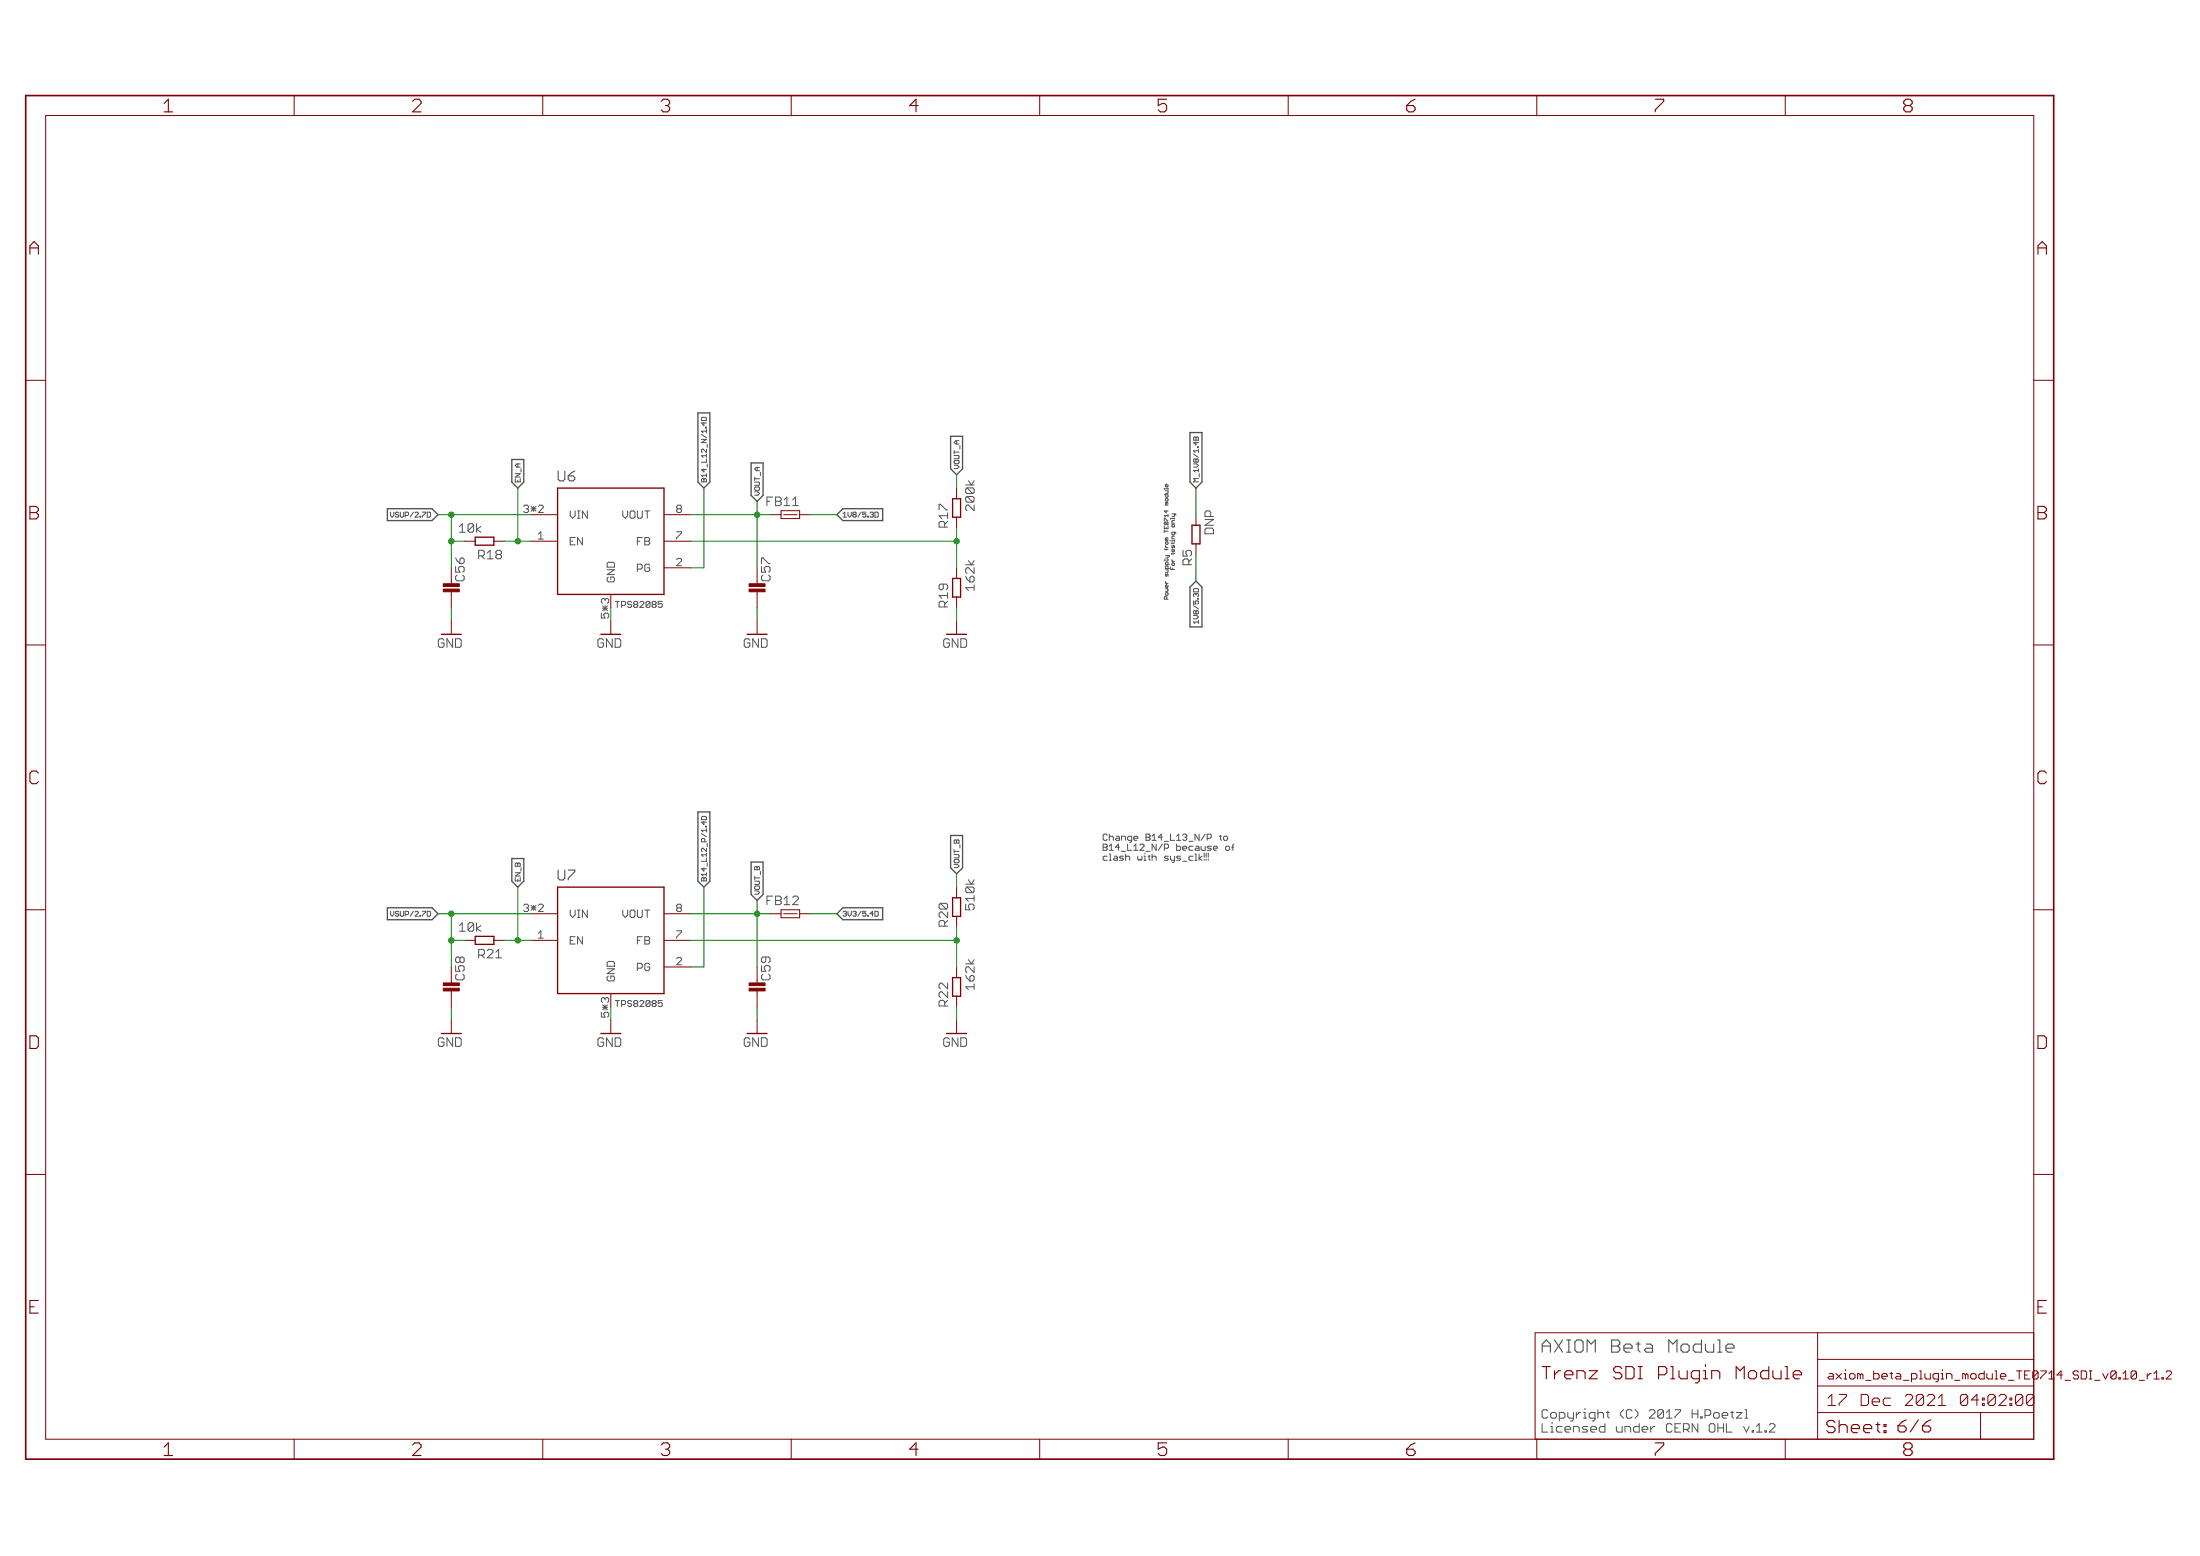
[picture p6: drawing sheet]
<svg xmlns="http://www.w3.org/2000/svg" width="420mm" height="297mm" viewBox="0 0 420 297" stroke-linecap="round" stroke-linejoin="round" font-family="sans-serif">
<path d="M106.6 89.9v1.6l.3 .3h.6l.4-.3M106.6 166.1v1.6l.3 .3h.6l.4-.3M294.5 257h1.6M295.3 255.8l-.8 .8v1.5" fill="none" stroke="#505050" stroke-width=".21"/>
<g fill="none" stroke="#505050" stroke-width=".19">
<path d="M134 79.8l.1-.1h.6l.2 .1v.5h-.9zM74.6 97.8v.6l.3 .3 .3-.3v-.6M76.2 97.9l-.2-.1h-.3l-.2 .3 .2 .1h.3l.2 .4-.2 .1h-.3l-.2-.1M98.4 91.4v.6h1v-.6M98.4 90.4h1l-1 .7h1M98.9 88.6v.6M98.9 91.7v.3M99.4 88.6h-.7l-.3 .3 .3 .3h.7M99.5 89.5v.6M100 96.7l.2-.3h.5l.2 .3v.2l-.2 .2M100.5 97.1h.2M100.7 97.1l.2 .3v.2l-.2 .2h-.5l-.2-.2"/>
<path d="M101.4 97.1h1M101.4 96.7l1 .9M102.4 96.7l-1 .9M108.9 97.5v1l.5 .4 .4-.4v-1M118.9 97.5v1l.5 .4 .5-.4M129.5 97.1l-.3-.2v-.2l.3-.3h.4l.3 .3v.2l-.3 .2M129.5 97.1l-.3 .3v.2l.3 .2h.4l.3-.2v-.2l-.3-.3M129.5 97.1h.4M134 91.5l.1-.1 .3 .1 .3-.1 .2 .1v.5h-.9zM134 83.9h.9l-.9 .6h.9M134 82.9l.9 .7M134.4 80.6v.6l-.4-.4h.9"/>
<path d="M134.4 89.5v.6l-.4-.5h.9M134.4 91.5v.5M134.7 81.5h.2v.2h-.2zM134.9 87.6v.6h-.9M134.9 85.7v.7l-.6-.7-.3 .2v.3l.1 .2M134.9 82v.6M134.9 86.7v.6M134.9 90.4v.7M134.9 90.7h-.9l.3 .4M134.9 87h-.9l.3 .3M134.9 82.3h-.9l.3 .3M135.1 84.8v.6"/>
<path d="M135.1 88.6v.6M144.1 93.9h.7l.3 .3-.3 .3h-.7M144.1 91.1v.6M144.1 92h.8l.2 .2v.3l-.2 .1h-.8M144.1 91.4h1M144.3 93h.6l.2 .1v.3l-.2 .2h-.6l-.2-.2v-.3zM144.6 89.2v.7M145.1 89.2h-.7l-.3 .3 .3 .4h.7M145.2 90.1v.7M146.5 95.7h.5M147.6 94.9h-1.1v1.6M161 98.1l.3-.3v.9"/>
<path d="M161 98.7h.6M161.9 97.8v.6l.4 .3 .3-.3M179.3 97.3v-1h.3l1.1 1M180.4 99.8l-.3-.3h-.5l-.3 .3v.8h1.7M181 98.4h-1.7l.6 .6M182.2 88.8h.6l.4 .3-.4 .4h-.6M182.2 86v.6M182.2 87h.8l.2 .1v.3l-.2 .2h-.8M182.2 86.3h1M182.4 87.9h.6l.2 .1v.3l-.2 .2h-.6l-.2-.2v-.3zM182.7 84.1v.7M183.2 84.1h-.7l-.3 .4 .3 .3h.7"/>
<path d="M183.3 85.1v.6M184.4 95l.3-.2 1.1 1.1h-1.1l-.3-.3zM184.4 92.6h1.6M184.7 93.1l1.1 1.1h-1.1l-.3-.2v-.6zM184.7 97.5l-.3-.3v-.5l.3-.3h.3l1 1.1M184.7 94.8h1.1M184.7 93.1h1.1M185 91.8l.5 .8M222.4 99.4v-.5l.7 .5M222.4 94.4h.7l-.1 .5-.4-.1v-.4M222.5 99.7l-.1 .1 .1 .4h.5M222.5 99.7h.5l.1 .1-.1 .4"/>
<path d="M222.5 99.7l.5 .5M222.6 93.7h.5l-.1 .5h-.4M222.6 95.3l.4-.1 .1 .3-.4 .2zM222.7 96.2l-.1 .2h.5M222.7 97.4v.5l-.3-.3h.7M222.7 96.2h.4M223.1 93.3h-.7v.1M223.1 92.6l-.1 .3-.4-.1v-.2l.2-.2v.5M223.1 93.2v.2M223.1 98.2v.5M223.1 98.4h-.7l.2 .3M223.1 95.9h-.4l-.1 .2 .1 .1"/>
<path d="M224.3 99h-.7v.1M227.9 88.6h.7l.3 .3-.3 .3h-.7M227.9 83.6l.2-.2 .3 .2 .3-.2 .2 .2v.4h-1zM227.9 86.7l1 .6M228.4 87.8l.2-.2 .3 .2v.3l-.2 .1-.3-.1M228.4 87.8l-.2-.2-.3 .2v.3l.2 .1 .3-.1M228.4 83.6v.4M228.4 84.3v.7l-.5-.5h1M228.4 87.8v.3M228.7 85.3h.2v.1h-.2zM228.9 91.4h-1l.3 .3-.3 .3h1M228.9 85.7v.7"/>
<path d="M228.9 89.5v.6M228.9 89.8h-1l.3 .3M228.9 86.1h-1l.3 .3M229 90.4v.7M230.1 99.2h1.7l-1.7 1.1h1.7M231.2 97.8l-.3-.3h-.5l-.3 .3v.8h1.7M87 108.1v1.1h.8l-.2-.5v-.3l.2-.3M87 106.5l.3 .6 .5 .5M87.3 109.8l-.3 .2v.6l.3 .3h1.1M87.8 100.5l.5-.5v1.6M87.8 101.6h1M91.4 106.1h.8l.3-.2v-.6l-.3-.2h-.8v1.6"/>
<path d="M92 106.1l.5 .6M102.8 102.9h1M102.8 102l.5-.5v1.4M108.9 103.3h.5M109.8 102.6h-.9v1.4h.9M114.9 117.1v.9h.6l-.2-.7 .2-.2h.5M115.1 115.7l.9 .9M115.1 116.1h.9M115.5 114.5l-.2-.3h-.2l-.2 .3v.4l.2 .3M115.5 114.5v.2M115.5 115.7v.9M116 108.8h1.3l-1.3 .9h1.3"/>
<path d="M116 115.7l-.9 .9M116 114.2h-.2l-.3 .3M116.2 110.2l-.2 .2v.4l.2 .3h.9l.2-.3v-.4l-.2-.2h-.5v.4M116.2 107.3h.9l.2 .3v.7h-1.3v-.7zM118.7 114.8h.6M118.7 115.6h.6M121.7 108.6h.7l.3-.2v-.5l-.3-.2h-.7v1.4M121.7 103.3h.5M122.7 102.6h-1v1.4M129.2 106.8l.3-.2h.4l.3 .2v.3l-1 .9h1M129.2 101.5h1v.2l-1 1v.2M145.4 108.1v1.1h.8l-.2-.5v-.3l.2-.3"/>
<path d="M145.4 107.6v-1.1h.3l1.1 1.1M145.7 109.8l-.3 .2v.6l.3 .3h1.1M180.1 114.8h-.5l-.3 .2v.9h1.7M180.7 111.5h-1.1l-.3 .3v.5l.3 .3h.3l.2-.3M181 113.7h-1.7l.6 .5M184.4 110l.3 .6 .5 .5M184.4 107.8h1.6M184.7 109.5l-.3-.3v-.6l.3-.2h.3l1 1.1M185 107l.5 .8M186 112.2h-1.6l.6 .5M222.4 100.4v.5h.7v-.5M222.4 101.2v.5"/>
<path d="M222.4 104.8l.7 .1M222.4 101.4h.7M222.6 109.5l.1 .5 .1-.4 .2-.1 .1 .1v.4M222.6 103.5l.4-.1 .1 .4-.4 .1zM222.6 108.8h.5v.4l-.5 .1M222.6 113.3l.4-.2 .1 .4-.4 .1zM222.6 112.4h.4l.1 .1-.1 .4h-.4M222.6 104.2l.2 .3M222.6 111l.2 .4M222.6 111.4h.5M222.6 106h.6l.1 .3M222.6 104.5h.5"/>
<path d="M222.7 102.9l-.1 .3h.5M222.7 100.7v.2M222.7 104.8v.2M222.7 102.9h.4M222.8 114.4v-.4l-.3-.1-.1 .5h.7M223.1 106.9h-.7v.1M223.1 111.8l-.1 .3h-.3l-.1-.3 .2-.1v.4M223.1 106l-.1 .5h-.4M223.1 106.8v.2M223.1 107.8l-.1-.5-.4 .1v.4h.7M223.1 108.5l-.1-.5-.4 .2v.3h.7M223.1 102.7h-.4l-.1 .1 .1 .1"/>
<path d="M223.4 103.2h.2M223.6 108.2v.5h.7M223.7 105.7h.5M223.7 103.7h.5M225.9 105.1v1.1h.9l-.3-.9 .3-.2h.5M227 107l-.2-.3h-.6l-.3 .3v.8h1.7M227.9 114.7v.6h.5l-.2-.3 .2-.3h.3l.2 .2v.3l-.2 .1M227.9 117.5h.7l.3 .3-.3 .3h-.7M227.9 115.6l1 .6M228.1 112.4h.6l.2 .1v.5h-1v-.5zM228.4 113.5l.2-.2 .3 .2v.3l-.2 .1M228.4 116.7l.2-.1 .3 .1-.2 .5-.3-.2"/>
<path d="M228.4 116.7l-.2-.1-.3 .1 .2 .5 .3-.2M228.4 113.5l-.2-.2-.3 .2v.3l.2 .1M228.4 113.5v.1M228.4 116.7v.3M228.7 114.2h.2v.2h-.2zM228.9 118.7h-1l.3 .4M228.9 118.4v.7M231.5 100.8h-1.1l-.3 .3v.8h1.7M84.3 122.7h.5M84.8 122.2l-.3-.3h-.5l-.3 .3v1.1l.3 .3h.5l.3-.3M114.7 122.7h.6M115.3 122.2l-.3-.3h-.5l-.3 .3v1.1l.3 .3h.5l.3-.3"/>
<path d="M142.7 122.7h.5M143.2 122.2l-.3-.3h-.5l-.3 .3v1.1l.3 .3h.5l.3-.3M180.8 122.7h.5M181.3 122.2l-.3-.3h-.5l-.3 .3v1.1l.3 .3h.5l.3-.3M134 159.1l.9 .6M134.1 155.9h.6l.2 .1v.5h-.9v-.5zM134.4 156.8v.6l-.4-.4h.9M134.7 157.7h.2v.2h-.2zM134.9 158.2v.6M134.9 158.5h-.9l.3 .3M211.5 159.4l-.2-.2h-.4l-.2 .2v.8l.2 .2h.4l.2-.2M211.9 159.2v1.2"/>
<path d="M212 159.6l-.1 .2M233.9 159.6h.4l.2 .2v.4l-.2 .2M74.6 174v.6l.3 .3 .3-.3v-.6M76.2 174.1l-.5-.1-.2 .3 .2 .1h.3l.2 .4-.2 .1h-.3l-.2-.1M87.8 176.7l.5-.6v1.7M87.8 177.8h1M98.4 164.9l.2-.2 .3 .2 .3-.2 .2 .2v.5h-1zM98.4 167.5v.7h1v-.7M98.4 166.6h1l-1 .6h1M98.9 164.9v.5M98.9 167.9v.3M99.5 165.7v.6"/>
<path d="M100 172.8l.2-.2h.5l.2 .2v.3l-.2 .2M100.5 173.3h.2M100.7 173.3l.2 .2v.3l-.2 .2h-.5l-.2-.2M101.4 173.3h1M101.4 172.8l1 1M102.4 172.8l-1 1M102.8 178.2l.5-.5v1.4M102.8 179.1h1M108.9 173.7v1l.5 .4 .4-.4v-1M108.9 179.5h.5M109.8 178.8h-.9v1.4h.9M118.9 173.7v1l.5 .4 .5-.4"/>
<path d="M121.7 179.5h.5M122.7 178.8h-1v1.4M129.2 177.7h1v.2l-1 1v.2M129.5 173.3l-.3-.2v-.3l.3-.2h.4l.3 .2v.3l-.3 .2M129.5 173.3l-.3 .2v.3l.3 .2h.4l.3-.2v-.3l-.3-.2M129.5 173.3h.4M134 167.7l.1-.2 .3 .2 .3-.2 .2 .2v.5h-.9zM134.4 165.7v.6l-.4-.5h.9M134.4 167.7v.5M134.6 160.7v-.5l-.2-.1-.4 .1v.5h.9M134.9 161.9v.7l-.6-.7-.3 .2v.3l.1 .2M134.9 162.9v.6"/>
<path d="M134.9 163.8v.6h-.9M134.9 166.6v.6M134.9 166.9h-.9l.3 .3M134.9 163.2h-.9l.3 .3M135.1 161v.6M135.1 164.7v.7M144.1 165.6l.2-.2 .3 .2 .3-.2 .2 .2v.4h-1zM144.1 167.3v.6M144.1 168.2h.8l.2 .2-.2 .4h-.8M144.1 170.1h.7l.3 .3-.3 .3h-.7M144.1 167.6h1M144.3 169.1h.6l.2 .5-.2 .2h-.6l-.2-.2z"/>
<path d="M144.6 165.6v.4M145.2 166.3v.7M146.5 171.9h.5M147.6 171.1h-1.1v1.6M161 174.1l.2-.1h.3l.1 .1-.1 .3M161.3 174.4h.2M161.5 174.4l.1 .2-.1 .3h-.3l-.2-.1M161.9 174v.6l.4 .3 .3-.3M179.6 172.4l1.1 1.1h-1.1l-.3-.2v-.6zM179.6 175.2l-.3-.3v-.5l.3-.3h.3l1.1 1.1M179.6 172.4h1.1M180.1 175.7h-.5l-.3 .3v.8h1.7"/>
<path d="M182.2 160.5l.2-.2 .3 .2 .3-.2 .2 .2v.5h-1zM182.2 162.2v.6M182.2 163.1h.8l.2 .2-.2 .5h-.8M182.2 165h.6l.4 .3-.4 .3h-.6M182.2 162.5h1M182.4 164.1h.6l.2 .4-.2 .2h-.6l-.2-.2zM182.7 160.5v.5M183.3 161.3v.6M184.4 169.6l.3-.3 1.1 1.1h-1.1l-.3-.3zM184.4 172.6v1.1h.8l-.2-.6v-.2l.2-.3M184.4 168.8h1.6M184.7 169.3h1.1"/>
<path d="M185 168l.5 .8M186 171.5h-1.6l.6 .5M210.7 161.1h.6l.2 .3-.2 .3 .2 .4-.2 .2h-.6zM210.7 161.7h.6M211.5 163.4h-.6l-.2 .2v.4l.2 .2h.6M211.9 162.3h.7M211.9 164.2h.3M211.9 163h.1M212.2 161.1l-.3 .4M235.2 161.7h.4M235.6 161.1l-.2 .3v.9M84.3 198.9h.5"/>
<path d="M84.8 198.4l-.3-.3h-.5l-.3 .3v1.1l.3 .2h.5l.3-.2M87 184.3v1.1h.8l-.2-.5v-.3l.2-.3M87.3 186l-.3 .2v.6l.3 .2h1.1M87.8 183l-.2-.3h-.3l-.3 .3v.5l.3 .3h.3l.2-.3M91.4 182.3h.8l.3-.2v-.6l-.3-.3h-.8v1.7M92 182.3l.5 .6M114.7 198.9h.6M114.9 193.2v1h.6l-.2-.7 .2-.3h.5M115.1 191.8l.9 1M115.1 192.3h.9M115.3 198.4l-.3-.3h-.5l-.3 .3v1.1l.3 .2h.5l.3-.2M115.5 190.7l-.2-.3h-.2l-.2 .3v.4l.2 .3"/>
<path d="M115.5 190.7v.2M115.5 191.8v1M116 184.9h1.3l-1.3 1h1.3M116 191.8l-.9 1M116 190.4h-.2l-.3 .3M116.2 183.5h.9l.2 .3v.7h-1.3v-.7zM116.2 186.3l-.2 .3v.4l.2 .3h.9l.2-.3v-.4l-.2-.3h-.5v.5M118.7 191h.6M118.7 191.8h.6M121.7 184.8h.7l.3-.2v-.5l-.3-.2h-.7v1.4M129.2 183l.3-.2h.4l.3 .2v.2l-1 1h1M142.7 198.9h.5"/>
<path d="M143.2 198.4l-.3-.3h-.5l-.3 .3v1.1l.3 .2h.5l.3-.2M145.4 184.3v1.1h.8l-.2-.5v-.3l.2-.3M145.7 186l-.3 .2v.6l.3 .2h1.1M146.8 182.7h-1.1l-.3 .3v.5l.3 .3h.3l.2-.3M179.6 188.8l-.3-.3v-.5l.3-.3h.3l1.1 1.1M179.6 190.4l-.3-.3v-.5l.3-.3h.3l1.1 1.1M180.1 191h-.5l-.3 .2v.8h1.7M180.8 198.9h.5M181.3 198.4l-.3-.3h-.5l-.3 .3v1.1l.3 .2h.5l.3-.2M184.4 186.2l.3 .5 .5 .6M184.4 184h1.6M184.7 185.7l-.3-.3v-.6l.3-.2h.3l1 1.1"/>
<path d="M185 183.2l.5 .8M186 188.4h-1.6l.6 .5M294.5 271.8v1.6h1.1M295.6 269.4l-.3-.3h-.5l-.3 .3v1.1l.3 .2h.5l.3-.2M331.6 269.6h1.1l-1.1 1.1M333.2 269.1h.3v1.6M337.1 273.1h.3v.3h-.3zM337.9 272l.3-.2h.5l.3 .2v.3l-1.1 1.1h1.1"/>
</g>
<g fill="none" stroke="#505050" stroke-width=".25">
<path d="M133.3 78.8h2.3v13.2l-1.2 1.2-1.1-1.2zM83.7 98.3l-1.2-1.2h-8.5v2.3h8.5M97.7 87.7h2.3v4.3l-1.1 1.2-1.2-1.2zM143.4 88.4h2.3v6.2l-1.1 1.1-1.2-1.1zM159.8 98.3l1.2-1.2h7.6v2.3h-7.6zM181.5 83.3h2.3v6.2l-1.1 1.1-1.2-1.1zM227.3 82.6h2.3v9.4l-1.2 1.2-1.1-1.2zM228.4 110.9l1.2 1.2v7.6h-2.3v-7.6zM133.3 155h2.3v13.2l-1.2 1.2-1.1-1.2zM181.5 159.5h2.3v6.2l-1.1 1.1-1.2-1.1zM74 173.3h8.5l1.2 1.1-1.2 1.2h-8.5zM97.7 163.9h2.3v4.3l-1.1 1.2-1.2-1.2z"/>
<path d="M143.4 164.6h2.3v6.2l-1.1 1.1-1.2-1.1zM161 173.3h7.6v2.3h-7.6l-1.2-1.2z"/>
</g>
<g fill="none" stroke="#800000" stroke-width=".21">
<path d="M31.3 19.7l.9-.8v2.5M80 18.9h-.8l-.4 .4M80.4 19.7l-1.6 1.7h1.6M127.5 18.9h-.8l-.4 .4M222.8 18.9h-1.6v1.3l.8-.5h.4l.4 .5v.8l-.4 .4h-.8l-.4-.4M269.5 19.3l-.9 .9M316.1 18.9h1.6v.4l-1.6 1.7v.4M364.8 18.9h-.8l-.4 .4v.4l.4 .5M31.3 21.4h1.7M126.3 21l.4 .4h.8M175.3 20.2h-1.6l1.2-1.3v2.5M268.6 20.2v.8l.4 .4h.9"/>
<path d="M268.6 20.2h1.3M364 20.2l-.4 .4v.4l.4 .4h.8M364 20.2h.8M5.7 47.3h1.6M6.5 46.1l-.8 .8v1.6M389.2 47.3h1.6M390 46.1l-.8 .8v1.6M5.7 97.9h1.2M6.9 96.7h-1.2v2.4h1.2M389.2 97.9h1.2M390.4 96.7h-1.2v2.4h1.2M6.9 147.2h-.8l-.4 .4v1.6l.4 .4h.8"/>
<path d="M390.4 147.2h-.8l-.4 .4v1.6l.4 .4h.8M6.9 197.7h-1.2v2.5h1.2M390.4 197.7h-1.2v2.5h1.2M5.7 249.5h.8M7.3 248.3h-1.6v2.4h1.6M389.2 249.5h.8M390.8 248.3h-1.6v2.4h1.6M31.3 276.2l.9-.8v2.5M31.3 277.9h1.7M80 275.4h-.8l-.4 .4M80.4 276.2l-1.6 1.7h1.6M126.3 277.5l.4 .4h.8"/>
<path d="M127.5 275.4h-.8l-.4 .4M175.3 276.6h-1.6l1.2-1.2v2.5M222.8 275.4h-1.6v1.2l.8-.4h.4l.4 .4v.9l-.4 .4h-.8l-.4-.4M268.6 276.6v.9l.4 .4h.9M268.6 276.6h1.3M269.5 275.8l-.9 .8M294.5 260.9h1.6M316.1 275.4h1.6v.4l-1.6 1.7v.4M340.9 260.9h.4v2.3M340.9 263.2h.8M342.5 262.4h1.5v-.4l-.4-.3h-.7l-.4 .3v.8l.4 .4h.7M348.9 273.1l.4 .4h.8"/>
<path d="M350.1 271.2h-.8l-.4 .3v.4l.4 .4h.8M364 276.6l-.4 .5v.4l.4 .4h.8M364 276.6h.8M364.8 275.4h-.8l-.4 .4v.4l.4 .4"/>
</g>
<g fill="none" stroke="#800000" stroke-width=".19">
<path d="M56.2 18.2v3.9M103.7 18.2v3.9M151.1 18.2v3.9M198.6 18.2v3.9M246 18.2v3.9M293.5 18.2v3.9M341 18.2v3.9M8.7 22.1h379.7v252.6h-379.7zM4.9 72.6h3.8M388.4 72.6h3.8M101.4 98.3h5.1M126.8 98.3h5.1"/>
<path d="M147.1 98.3h2.1M149.2 97.5h3.5v1.5h-3.5zM149.7 98.3h2.5M152.7 98.3h2M182.7 93.2v2M228.4 98.3v2M86.2 108.4v3M86.2 113v3M86.2 118.6v2.5M88.7 103.3h2.1M94.3 103.3h2.1M101.4 103.3h5.1"/>
<path d="M116.6 118.6v2.5M126.8 108.4h5.1M126.8 103.3h5.1M144.6 108.4v3M144.6 113v3M144.6 118.6v2.5M182.7 108.4v2M182.7 118.6v2.5M228.4 103.8v2.1M4.9 123.1h3.8M388.4 123.1h3.8M4.9 173.7h3.8"/>
<path d="M88.7 179.5h2.1M94.3 179.5h2.1M101.4 174.4h5.1M101.4 179.5h5.1M126.8 174.4h5.1M126.8 179.5h5.1M147.1 174.4h2.1M149.2 173.7h3.5v1.5h-3.5zM149.7 174.4h2.5M152.7 174.4h2M182.7 169.4v2M388.4 173.7h3.8"/>
<path d="M86.2 184.6v3M86.2 189.2v3M86.2 194.8v2.5M116.6 194.8v2.5M126.8 184.6h5.1M144.6 184.6v3M144.6 189.2v3M144.6 194.8v2.5M182.7 184.6v2M182.7 194.8v2.5M4.9 224.2h3.8M388.4 224.2h3.8"/>
<path d="M347.1 254.4v20.3M347.1 259.5h41.3M388.4 254.4h-95.2v20.3M56.2 274.7v3.9M103.7 274.7v3.9M151.1 274.7v3.9M198.6 274.7v3.9M246 274.7v3.9M293.5 274.7v3.9M341 274.7v3.9M347.1 269.7h41.3M347.1 264.6h41.3"/>
<path d="M349.1 266.9l.7-.7v2.1M349.1 268.3h1.4M349.4 262.2h.5l.2 .3v.7h-.7l-.3-.2 .3-.3h.7M378.2 269.7v5M387.4 266.2h.7l.3 .4-1.4 1.3M388.4 267.9l-.3 .4h-.7M412.9 263h.3v.2h-.3zM413.7 262l.2-.3h.5l.3 .3v.2l-1 1h1"/>
</g>
<g fill="none" stroke="#800000" stroke-width=".25">
<path d="M106.5 93.2h20.3v20.3h-20.3zM90.8 102.6v1.5h3.5v-1.5M227.6 100.3h1.6v3.5h-1.6zM84.3 121.1h3.8M114.7 121.1h3.9M142.7 121.1h3.8M180.8 121.1h3.8M90.8 178.8v1.5h3.5v-1.5M106.5 169.4h20.3v20.3h-20.3zM84.3 197.3h3.8M114.7 197.3h3.9M142.7 197.3h3.8"/>
<path d="M180.8 197.3h3.8"/>
</g>
<g fill="#800000" stroke="#800000" stroke-width=".19">
<path d="M143.1 112.5h3v.5h-3z"/>
<path d="M143.1 111.4h3v.6h-3z"/>
<path d="M84.7 112.5h3v.5h-3z"/>
<path d="M84.7 111.4h3v.6h-3z"/>
<path d="M143.1 188.7h3v.5h-3z"/>
<path d="M143.1 187.6h3v.6h-3z"/>
<path d="M84.7 188.7h3v.5h-3z"/>
<path d="M84.7 187.6h3v.6h-3z"/>
</g>
<path d="M4.9 18.2h387.3v260.4h-387.3z" fill="none" stroke="#800000" stroke-width=".32"/>
<g fill="none" stroke="#008000" stroke-width=".19">
<path d="M83.7 98.3h17.7M86.2 98.3v10.1M98.9 93.2v10.1M131.9 98.3h15.2M134.4 93.2v15.2h-2.5M144.6 95.7v12.7M154.7 98.3h5.1M182.7 90.6v2.6M228.4 93.2v5.1M86.2 116v2.6M86.2 103.3h2.5M96.4 103.3h5"/>
<path d="M116.6 116v2.6M131.9 103.3h50.8M144.6 116v2.6M182.7 100.8v7.6M182.7 116v2.6M228.4 105.9v5M83.7 174.4h17.7M86.2 174.4v10.2M86.2 179.5h2.5M96.4 179.5h5M98.9 169.4v10.1M131.9 174.4h15.2"/>
<path d="M131.9 179.5h50.8M134.4 169.4v15.2h-2.5M144.6 171.9v12.7M154.7 174.4h5.1M182.7 166.8v2.6M182.7 177v7.6M86.2 192.2v2.6M116.6 192.2v2.6M144.6 192.2v2.6M182.7 192.2v2.6"/>
</g>
<g fill="#008000" stroke="#008000" stroke-width=".19">
<circle cx="144.6" cy="98.3" r=".51"/>
<circle cx="98.9" cy="103.3" r=".51"/>
<circle cx="144.6" cy="174.4" r=".51"/>
<circle cx="98.9" cy="179.5" r=".51"/>
<circle cx="182.7" cy="179.5" r=".51"/>
<circle cx="182.7" cy="103.3" r=".51"/>
<circle cx="86.2" cy="174.4" r=".51"/>
<circle cx="86.2" cy="179.5" r=".51"/>
<circle cx="86.2" cy="98.3" r=".51"/>
<circle cx="86.2" cy="103.3" r=".51"/>
</g>
<g font-size="3.7" fill="#800000">
<text x="80.6" y="21.4">2</text>
<text x="128.1" y="21.4">3</text>
<text x="270.4" y="21.4">6</text>
<text x="365.4" y="21.4">8</text>
<text x="7.4" y="48.6">A</text>
<text x="390.9" y="48.6">A</text>
<text x="7.4" y="99.2">B</text>
<text x="390.9" y="99.2">B</text>
<text x="7.4" y="149.7">C</text>
<text x="390.9" y="149.7">C</text>
<text x="7.3" y="200.2">D</text>
<text x="390.8" y="200.2">D</text>
<text x="80.6" y="277.9">2</text>
<text x="128.1" y="277.9">3</text>
<text x="270.4" y="277.9">6</text>
<text x="365.4" y="277.9">8</text>
</g>
<text font-size="3.6" fill="#505050" x="296.3" y="258.2">AXIOM Beta Module</text>
<g font-size="3.6" fill="#800000">
<text x="296.3" y="263.3">Trenz SDI Plugin Module</text>
<text x="350.6" y="273.6">Sheet: 6/6</text>
</g>
<g font-size="3.2" fill="#800000">
<text x="350.9" y="268.4">17 Dec 2021</text>
<text x="372.5" y="268.4">04:02:01</text>
</g>
<g font-size="2.9" fill="#505050">
<text x="108.4" y="91.9">U6</text>
<text x="108.4" y="168.1">U7</text>
</g>
<g font-size="2.5" fill="#800000">
<text x="89.5" y="101.7">10k</text>
<text x="182.9" y="100.7" transform="rotate(-90 182.9 100.7)">R17</text>
<text x="182.9" y="115.9" transform="rotate(-90 182.9 115.9)">R19</text>
<text x="89.5" y="177.9">10k</text>
<text x="182.9" y="176.9" transform="rotate(-90 182.9 176.9)">R20</text>
<text x="182.9" y="192.1" transform="rotate(-90 182.9 192.1)">R22</text>
</g>
<g font-size="2.5" fill="#505050">
<text x="148.4" y="96.6">FB11</text>
<text x="188" y="97.5" transform="rotate(-90 188 97.5)">200k</text>
<text x="93.2" y="106.8">R18</text>
<text x="229.5" y="107.9" transform="rotate(-90 229.5 107.9)">R5</text>
<text x="233.7" y="102.2" transform="rotate(-90 233.7 102.2)">DNP</text>
<text x="90.6" y="110.9" transform="rotate(-90 90.6 110.9)">C56</text>
<text x="149" y="110.9" transform="rotate(-90 149 110.9)">C57</text>
<text x="188" y="112.8" transform="rotate(-90 188 112.8)">162k</text>
<text x="85.5" y="123.6">GND</text>
<text x="116" y="123.6">GND</text>
<text x="143.9" y="123.6">GND</text>
<text x="182" y="123.6">GND</text>
<text x="148.4" y="172.8">FB12</text>
<text x="188" y="173.7" transform="rotate(-90 188 173.7)">510k</text>
<text x="93.2" y="182.9">R21</text>
<text x="90.6" y="187.1" transform="rotate(-90 90.6 187.1)">C58</text>
<text x="149" y="187.1" transform="rotate(-90 149 187.1)">C59</text>
<text x="188" y="188.9" transform="rotate(-90 188 188.9)">162k</text>
<text x="85.5" y="199.8">GND</text>
<text x="116" y="199.8">GND</text>
<text x="143.9" y="199.8">GND</text>
<text x="182" y="199.8">GND</text>
<text x="296.3" y="270.8">Copyright (C) 2017 H.Poetzl</text>
<text x="296.3" y="273.5">Licensed under CERN OHL v.1.2</text>
</g>
<g font-size="2.3" fill="#800000">
<text x="350.9" y="263.3">axiom_beta_plugin_module_TE0</text>
<text x="388.6" y="263.3">714_SDI_v0.10_r1.2</text>
</g>
<g font-size="2.1" fill="#505050">
<text x="102.2" y="97.9">3*2</text>
<text x="110.7" y="99">VIN</text>
<text x="120.3" y="99">VOUT</text>
<text x="110.7" y="104.1">EN</text>
<text x="123.7" y="104.1">FB</text>
<text x="123.4" y="109.2">PG</text>
<text x="102.2" y="174.1">3*2</text>
<text x="110.7" y="175.2">VIN</text>
<text x="120.3" y="175.2">VOUT</text>
<text x="110.7" y="180.3">EN</text>
<text x="123.4" y="185.4">PG</text>
<text x="123.7" y="180.3">FB</text>
</g>
<g font-size="2.1" fill="#800000">
<text x="118.2" y="117.6" transform="rotate(-90 118.2 117.6)">5*3</text>
<text x="118.2" y="193.8" transform="rotate(-90 118.2 193.8)">5*3</text>
</g>
<g font-size="1.8" fill="#505050">
<text x="119.8" y="116">TPS82085</text>
<text x="212.5" y="160.5">Change B14_L13_N/P to</text>
<text x="212.5" y="162.4">B14_L12_N/P because of</text>
<text x="212.5" y="164.3">clash with sys_clk!!!</text>
<text x="119.8" y="192.2">TPS82085</text>
</g>
<g font-size="1.4" fill="#505050">
<text x="76.7" y="98.8">VSUP/2.7D</text>
<text x="162.8" y="98.8">1V8/5.3D</text>
<text x="76.7" y="174.9">VSUP/2.7D</text>
<text x="162.8" y="174.9">3V3/5.4D</text>
</g>
<text font-size="1.1" fill="#505050" x="225" y="113.3" transform="rotate(-90 225 113.3)">Power supply from TE0714 module</text>
</svg>
